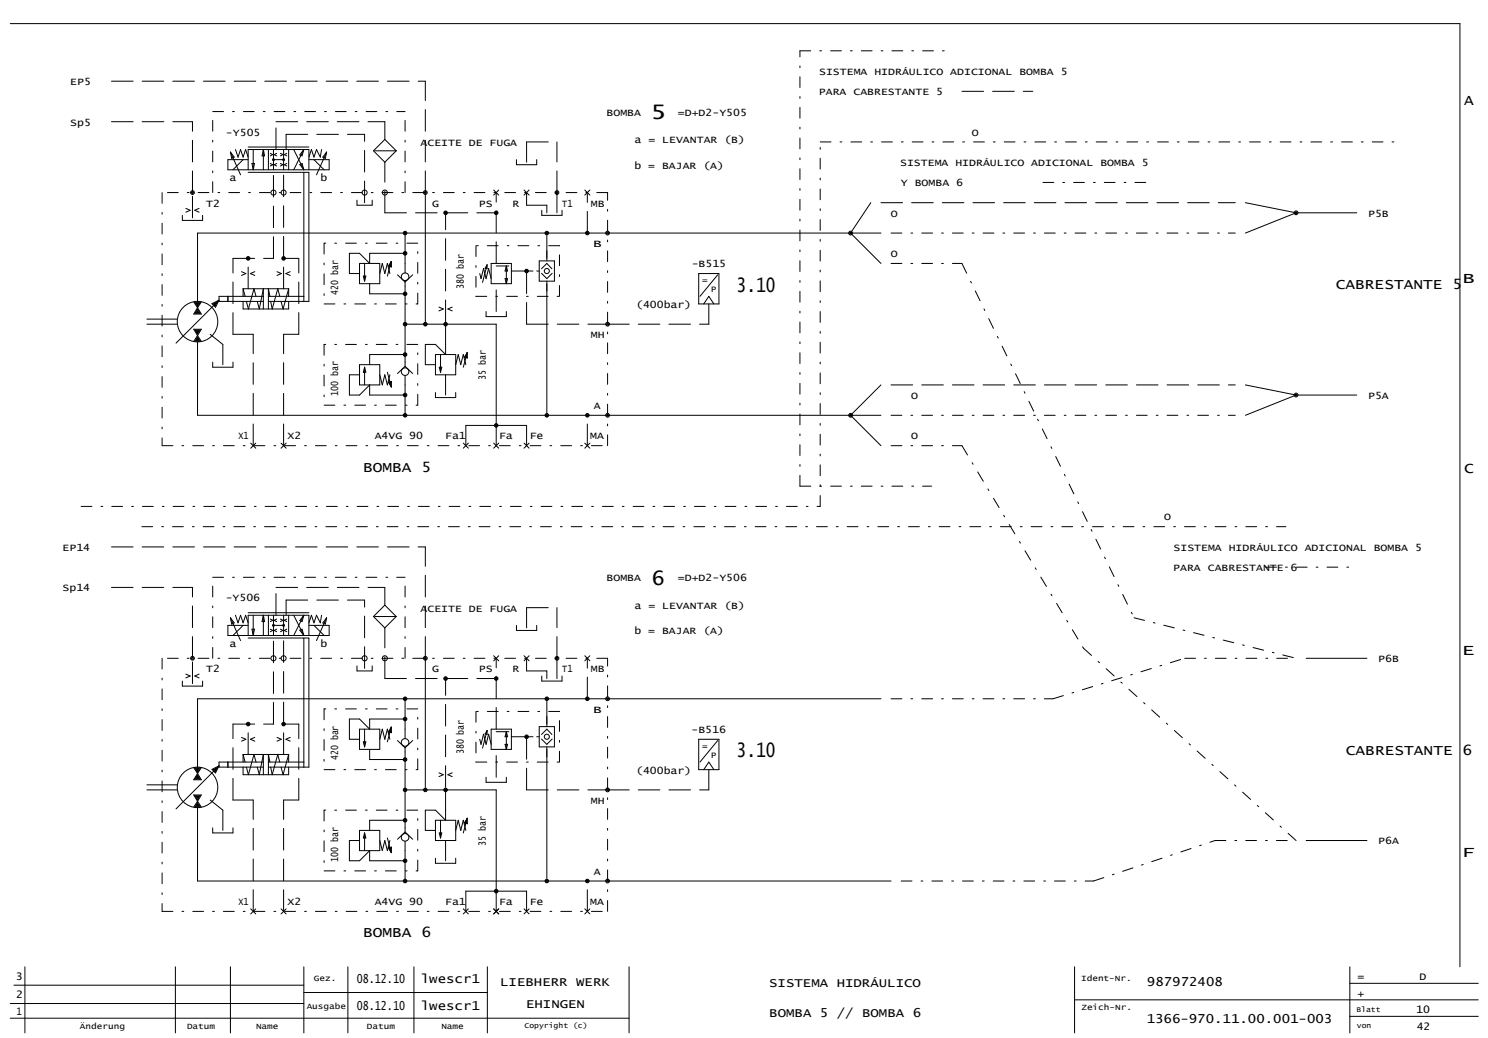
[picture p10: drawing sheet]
<svg xmlns="http://www.w3.org/2000/svg" width="582mm" height="406mm" viewBox="0 0 582 406" stroke-linecap="round" stroke-linejoin="round" font-family="sans-serif">
<g fill="none" stroke="#000" stroke-width=".39">
<path d="M4 9.2h567v369M90.1 59.5l1.5 2-1 .5zM90.1 59.5l4 8.9M92.1 58.5l1 3 1-3 1 3 1-3 1 3M97.1 57.5h23.7M99 58.5v7.9M103 58.5v7.9M103 58.5l.5 2.5h-1zM105 58.5v7.9M105.7 60l1 .5-1 .5M107 58.5v7.9M108.2 60l-.9 .5 .9 .5"/>
<path d="M109.7 60l.9 .5-.9 .5M110.9 58.5v7.9M112.2 60l-1 .5 1 .5M112.9 58.5v7.9M114.9 58.5l3.9 7.9M118.8 58.5l-.7 2.5-.8-.4zM118.8 58.5l-3.9 7.9M125.8 58.5l-.5 3-1.5-3-1 3-1-3-1 3M127.8 59.5l-.5 2.5-1-.5zM127.8 59.5l-4 8.9M146.1 59l4.4-4.5 4.5 4.5-4.5 4.4zM95.1 62.4l-4 4"/>
<path d="M97.1 62.4h-8v4h39.6v-4h-7.9M97.1 66.4v-7.9h23.7v7.9M97.1 67.4h23.7v50.5h-15.8M98.5 63.9h1l-.5 2.5zM105.7 63.9l1 .5-1 .5M107 62.4h3.9M108.2 63.9l-.9 .5 .9 .5M109.7 63.9l.9 .5-.9 .5M112.2 63.9l-1 .5 1 .5M117.3 64.3l.8-.4 .7 2.5zM118.8 67.4v50.5M122.8 62.4l4 4"/>
<path d="M139.6 78.3v2h6v-2M166.4 75.3v50.5M193.1 74.3l2 2M195.1 74.3l-2 2M202 62.4v2h7.9v-2M205 74.3l1.9 2M206.9 74.3l-1.9 2M228.7 74.3l2 2M230.7 74.3l-2 2M340.6 79.3l-7.9 11.9 11.9 11.8M487.1 79.3l19.8 3.9M71.3 84.2v2h7.9v-2"/>
<path d="M72.7 81.5l1.7 .7-1.7 .8M77.9 81.5l-1.7 .7 1.7 .8M158.4 99.1h-13.8v3.9M158.4 91.2v15.6M211.9 82.2v2h7.9v-2M213.9 92.1v9.9M344.6 91.2h-267.3v29.2M506.9 83.2h23.8M506.9 83.2l-19.8 8M75.8 118.1l1.5 2.3M76.2 118.2h2.1l-1 1.7zM76.7 118.5h1.2l-.6 .8z"/>
<path d="M77.2 118.8h.2zM78.7 118.1l-1.4 2.3M82.9 118.8l2.8-1.4-1.4 2.8zM83.4 118.9l1.6-.8-.8 1.6zM83.9 119l.4-.2-.2 .5zM85.7 117.4l-16.9 16.8M89.1 115.9v2M94.5 106.3l1.7 .7-1.7 .7M95.1 117.9v3h17.8v-3M95.1 112.9v3M95.1 112.9l.8 3M95.1 112.9h17.8"/>
<path d="M99.7 106.3l-1.7 .7 1.7 .7M100.1 115.9l-.8-3-2.1 8-.8-3M100.6 117.9l.8 3 1.6-8v8M103 115.9h-17.3v2h17.3M105 115.9h13.8M105.6 115.9l-.6-3v8M108.3 106.3l1.7 .7-1.7 .7M109.4 115.9l-.8-3-2.1 8-.6-3M112.9 112.9v3M112.9 112.9l-2.2 8-.8-3M113.5 106.3l-1.7 .7 1.7 .7M140.6 103h7.9v8h-7.9z"/>
<path d="M142.1 108h1l-.5 2zM142.6 103v7M144.6 111v3.9h13.8M148.5 107l1-4 1 4 1-4 1 4M153 102.2l.1 2.2-1.2-.3zM153 102.2l-1.5 5.8M153 102.2l-.8 1.8 .7 .3v-1.4l-.4 1 .3 .1-.1-.6M155.5 107.5l2.9 2.8M158.4 110.3v33M161.4 107.5l-3 2.8M187.6 107l.5 2 1-4 1 4 1-4 1 4M190.5 103.6l-.8 1.3 .8 .2v-1.6l-1.8 7"/>
<path d="M192.1 103h7.9v8h-7.9zM194.1 104h4.9M197.5 109h1l-.5 2zM198 104l.5 2h-1zM198 104v7M209.9 106h1M210.9 102h5.9v8h-5.9zM211.8 106.9l2.1 2.1 2.1-2.1M211.8 105.1l2.1-2.1 2 2.1M213.9 110v51.4M273.3 107h7.9v11.9h-7.9zM275.3 118.9l1.9-3 2 3"/>
<path d="M280.7 107.5l-6.9 8.4M57.5 126.8h11.8M57.5 124.8h11.8M75.8 128.8h2.9l-1.4 2.5zM76.3 129.1h1.9l-.9 1.6zM76.8 129.4h1l-.5 .7zM77.1 129.6l.2 .2 .2-.2h-.3M77.3 133.7v28.7h267.3M77.3 131.8l.9 1.6h-1.9zM77.3 132.3l.5 .8h-1zM77.3 132.6l.2 .3h-.4zM77.3 120.4l1.4 2.4h-2.9z"/>
<path d="M77.3 121l.9 1.5h-1.9zM77.3 121.6l.5 .6h-1zM77.3 121.8l.2 .2h-.4zM77.3 131.3l1.4 2.2M77.3 131.3l-1.5 2.2M158.4 138.7h-13.8v3.9M158.4 126.8h35.7v47.5M170.3 138.7h7.9v7.9h-7.9zM171.7 120.1l1.7 .8-1.7 .7M172.3 138.7v6.9M174.3 126.8v11.9M176.9 120.1l-1.7 .8 1.7 .7"/>
<path d="M182.7 137.9l.1 2.2-1.2-.4zM182.7 137.9l-1.5 5.7M182.7 137.9l-.8 1.8 .7 .2v-1.4l-.4 1.1 .3 .1-.1-.7M190.1 121.8v2h7.9v-2M83.2 141.6v2h7.9v-2M140.6 142.6h7.9v8h-7.9zM142.6 143.6v7M142.6 143.6l.5 2h-1zM144.6 150.6v3.9h13.8M148.5 146.6l1 4 1-4 1 4 1-4M151.5 145.6l1.5 5.8M151.9 149.5l1.2-.3-.1 2.2z"/>
<path d="M152.7 150.2l.1-.6-.3 .1 .4 1v-1.4l-.7 .3 .8 1.8M158.4 146.8v15.6M158.4 143.3l3 2.8M158.4 143.3l-2.9 2.8M170.3 153.5v2h7.9v-2M171.8 143.6h1l-.5 2zM174.3 146.6v7.9M178.2 142.6l1-3.9 1 3.9 1-3.9 1 3.9M344.6 150.6l-11.9 11.8 11.9 11.9M487.1 150.6l19.8 3.9M506.9 154.5h23.8M506.9 154.5l-19.8 7.9"/>
<path d="M98.1 173.3l1.9 2M100 173.3l-1.9 2M109.9 173.3l2 2M111.9 173.3l-2 2M181.2 173.3l2 2M182.2 174.3v-7.9h23.8v7.9M183.2 173.3l-2 2M193.1 173.3l2 2M195.1 173.3l-2 2M205 173.3l1.9 2M206.9 173.3l-1.9 2M228.7 173.3l2 2"/>
<path d="M230.7 173.3l-2 2M97.1 239.7h23.7M90.1 241.6l1.5 2-1 .5zM90.1 241.6l4 8.9M92.1 240.6l1 3 1-3 1 3 1-3 1 3M95.1 244.6l-4 4M97.1 244.6h-8v4h39.6v-4h-7.9M97.1 248.6v-8h23.7v8M97.1 249.6h23.7v50.4h-15.8M98.5 246.1h1l-.5 2.5zM99 240.6v8M103 240.6v8"/>
<path d="M103 240.6l.5 2.5h-1zM105 240.6v8M105.7 242.1l1 .5-1 .5M105.7 246.1l1 .5-1 .5M107 240.6v8M107 244.6h3.9M108.2 242.1l-.9 .5 .9 .5M108.2 246.1l-.9 .5 .9 .5M109.7 242.1l.9 .5-.9 .5M109.7 246.1l.9 .5-.9 .5M110.9 240.6v8M112.2 242.1l-1 .5 1 .5"/>
<path d="M112.2 246.1l-1 .5 1 .5M112.9 240.6v8M114.9 240.6l3.9 8M117.3 246.5l.8-.4 .7 2.5zM118.8 249.6v50.4M118.8 240.6l-.7 2.5-.8-.4zM118.8 240.6l-3.9 8M122.8 244.6l4 4M125.8 240.6l-.5 3-1.5-3-1 3-1-3-1 3M127.8 241.6l-.5 2.5-1-.5zM127.8 241.6l-4 8.9M146.1 241.1l4.4-4.4 4.5 4.4-4.5 4.5z"/>
<path d="M166.4 257.5v50.5M193.1 256.5l2 2M195.1 256.5l-2 2M202 244.6v2h7.9v-2M205 256.5l1.9 2M206.9 256.5l-1.9 2M228.7 256.5l2 2M230.7 256.5l-2 2M510.9 257.5h23.7M71.3 266.4v2h7.9v-2M72.7 263.7l1.7 .7-1.7 .8M77.9 263.7l-1.7 .7 1.7 .8"/>
<path d="M139.6 260.4v2h6v-2M158.4 273.3v15.6M211.9 264.4v2h7.9v-2M213.9 274.3v9.9M344.6 273.3h-267.3v29.2M85.7 299.6l-16.9 16.8M89.1 298.1v1.9M94.5 288.4l1.7 .8-1.7 .7M95.1 295.1v3M95.1 295.1l.8 3M95.1 295.1h17.8M99.7 288.4l-1.7 .8 1.7 .7"/>
<path d="M100.1 298.1l-.8-3-2.1 7.9-.8-3M103 298.1h-17.3v1.9h17.3M105 298.1h13.8M105.6 298.1l-.6-3v7.9M108.3 288.4l1.7 .8-1.7 .7M109.4 298.1l-.8-3-2.1 7.9-.6-3M112.9 295.1v3M112.9 295.1l-2.2 7.9-.8-3M113.5 288.4l-1.7 .8 1.7 .7M140.6 285.2h7.9v7.9h-7.9zM142.1 290.1h1l-.5 2zM142.6 285.2v6.9"/>
<path d="M144.6 293.1v4h13.8M148.5 289.2l1-4 1 4 1-4 1 4M153 284.4l.1 2.2-1.2-.3zM153 284.4l-1.5 5.7M153 284.4l-.8 1.8 .7 .2v-1.4l-.4 1.1 .3 .1-.1-.6M155.5 289.7l2.9 2.8M158.4 281.2h-13.8v4M158.4 292.5v32.9M161.4 289.7l-3 2.8M187.6 289.2l.5 1.9 1-3.9 1 3.9 1-3.9 1 3.9M190.5 285.8l-.8 1.3 .8 .2v-1.6l-1.8 6.9M192.1 285.2h7.9v7.9h-7.9z"/>
<path d="M194.1 286.2h4.9M197.5 291.1h1l-.5 2zM198 286.2v6.9M198 286.2l.5 2h-1zM209.9 288.2h1M210.9 284.2h5.9v7.9h-5.9zM211.8 289.1l2.1 2 2.1-2M211.8 287.3l2.1-2.1 2 2.1M213.9 292.1v51.5M273.3 289.2h7.9v11.8h-7.9zM280.7 289.7l-6.9 8.4M57.5 309h11.8"/>
<path d="M57.5 307h11.8M75.8 310.9h2.9l-1.4 2.5zM75.8 300.2l1.5 2.3M76.2 300.3h2.1l-1 1.7zM76.3 311.2h1.9l-.9 1.6zM76.7 300.6h1.2l-.6 .8zM76.8 311.5h1l-.5 .7zM77.1 311.7l.2 .2 .2-.2h-.3M77.1 304.2l.2-.2 .2 .2zM77.2 300.9h.2zM77.3 315.9v28.7h271.2M77.3 314l.9 1.6h-1.9z"/>
<path d="M77.3 314.5l.5 .8h-1zM77.3 314.8l.2 .3h-.4zM77.3 302.5l1.4 2.5h-2.9zM77.3 303.1l.9 1.6h-1.9zM77.3 303.7l.5 .7h-1zM77.3 313.4l1.4 2.3M77.3 313.4l-1.5 2.3M78.7 300.2l-1.4 2.3M82.9 300.9l2.8-1.3-1.4 2.7zM83.4 301l1.6-.8-.8 1.6zM83.9 301.1l.4-.2-.2 .5zM95.1 300v3h17.8v-3"/>
<path d="M100.6 300l.8 3 1.6-7.9v7.9M158.4 309h35.7v47.5M171.7 302.3l1.7 .7-1.7 .8M174.3 309v11.8M176.9 302.3l-1.7 .7 1.7 .8M190.1 304v2h7.9v-2M275.3 301l1.9-2.9 2 2.9M83.2 323.8v2h7.9v-2M140.6 324.8h7.9v7.9h-7.9zM142.6 325.8v6.9M142.6 325.8l.5 2h-1zM144.6 332.7v4h13.8"/>
<path d="M148.5 328.8l1 3.9 1-3.9 1 3.9 1-3.9M151.5 327.8l1.5 5.7M151.9 331.7l1.2-.4-.1 2.2zM152.7 332.4l.1-.7-.3 .1 .4 1.1v-1.4l-.7 .2 .8 1.8M158.4 320.8h-13.8v4M158.4 329v15.6M158.4 325.4l3 2.9M158.4 325.4l-2.9 2.9M170.3 320.8h7.9v8h-7.9zM170.3 335.7v2h7.9v-2M171.8 325.8h1l-.5 2zM172.3 320.8v7"/>
<path d="M174.3 328.8v7.9M178.2 324.8l1-4 1 4 1-4 1 4M182.7 320l.1 2.2-1.2-.3zM182.7 320l-1.5 5.8M182.7 320l-.8 1.8 .7 .3v-1.4l-.4 1 .3 .1-.1-.6M510.9 328.8h23.7M98.1 355.5l1.9 2M100 355.5l-1.9 2M109.9 355.5l2 2M111.9 355.5l-2 2M181.2 355.5l2 2M182.2 356.5v-7.9h23.8v7.9"/>
<path d="M183.2 355.5l-2 2M193.1 355.5l2 2M195.1 355.5l-2 2M205 355.5l1.9 2M206.9 355.5l-1.9 2M228.7 355.5l2 2M230.7 355.5l-2 2M9.7 378.2v25.8M68.6 378.2v25.8M90.1 378.2v25.8M118.8 378.2v25.8M136.1 378.2v25.8"/>
<path d="M161.9 378.2v25.8M190.6 378.2v25.8M246.1 378.2v25.8M420.3 378.2v25.8M528 378.2v25.8M4 398.3h242.1M4 392.5h114.8M5.4 385.3h113.4M118.8 388.2h71.8M420.3 391.1h157.9M528 397.5h50.2M528 384.6h50.2"/>
<circle cx="75.3" cy="75.3" r=".74"/>
<circle cx="75.3" cy="75.3" r=".37"/>
<circle cx="107" cy="75.3" r=".99"/>
<circle cx="107" cy="62.4" r=".35"/>
<circle cx="107" cy="62.4" r=".1"/>
<circle cx="107" cy="62.4" r=".25"/>
<circle cx="110.9" cy="75.3" r=".99"/>
<circle cx="110.9" cy="62.4" r=".35"/>
<circle cx="110.9" cy="62.4" r=".1"/>
<circle cx="110.9" cy="62.4" r=".25"/>
<circle cx="142.6" cy="75.3" r=".99"/>
<circle cx="150.5" cy="75.3" r=".99"/>
<circle cx="166.4" cy="75.3" r=".74"/>
<circle cx="166.4" cy="75.3" r=".37"/>
<circle cx="217.8" cy="75.3" r=".74"/>
<circle cx="217.8" cy="75.3" r=".37"/>
<circle cx="158.4" cy="91.2" r=".69"/>
<circle cx="158.4" cy="99.1" r=".69"/>
<circle cx="158.4" cy="99.1" r=".5"/>
<circle cx="158.4" cy="91.2" r=".5"/>
<circle cx="158.4" cy="91.2" r=".2"/>
<circle cx="158.4" cy="99.1" r=".2"/>
<circle cx="174.3" cy="83.2" r=".5"/>
<circle cx="174.3" cy="83.2" r=".69"/>
<circle cx="174.3" cy="83.2" r=".2"/>
<circle cx="194.1" cy="83.2" r=".69"/>
<circle cx="194.1" cy="83.2" r=".5"/>
<circle cx="194.1" cy="83.2" r=".2"/>
<circle cx="213.9" cy="91.2" r=".69"/>
<circle cx="213.9" cy="91.2" r=".5"/>
<circle cx="213.9" cy="91.2" r=".2"/>
<circle cx="229.7" cy="91.2" r=".69"/>
<circle cx="229.7" cy="91.2" r=".5"/>
<circle cx="229.7" cy="91.2" r=".2"/>
<circle cx="237.6" cy="91.2" r=".74"/>
<circle cx="237.6" cy="91.2" r=".37"/>
<circle cx="332.7" cy="91.2" r=".74"/>
<circle cx="332.7" cy="91.2" r=".37"/>
<circle cx="506.9" cy="83.2" r=".37"/>
<circle cx="506.9" cy="83.2" r=".74"/>
<circle cx="97.1" cy="101.1" r=".69"/>
<circle cx="97.1" cy="101.1" r=".5"/>
<circle cx="97.1" cy="101.1" r=".2"/>
<circle cx="110.9" cy="101.1" r=".5"/>
<circle cx="110.9" cy="101.1" r=".69"/>
<circle cx="110.9" cy="101.1" r=".2"/>
<circle cx="158.4" cy="108.2" r="1.49"/>
<circle cx="158.4" cy="114.9" r=".5"/>
<circle cx="158.4" cy="114.9" r=".69"/>
<circle cx="158.4" cy="114.9" r=".2"/>
<circle cx="206" cy="106" r=".69"/>
<circle cx="206" cy="106" r=".5"/>
<circle cx="206" cy="106" r=".2"/>
<circle cx="213.9" cy="106" r=".99"/>
<circle cx="77.3" cy="125.8" r="7.9"/>
<circle cx="158.4" cy="126.8" r=".5"/>
<circle cx="158.4" cy="138.7" r=".5"/>
<circle cx="158.4" cy="138.7" r=".69"/>
<circle cx="158.4" cy="126.8" r=".69"/>
<circle cx="158.4" cy="138.7" r=".2"/>
<circle cx="158.4" cy="126.8" r=".2"/>
<circle cx="166.4" cy="126.8" r=".5"/>
<circle cx="166.4" cy="126.8" r=".69"/>
<circle cx="166.4" cy="126.8" r=".2"/>
<circle cx="174.3" cy="126.8" r=".5"/>
<circle cx="174.3" cy="126.8" r=".69"/>
<circle cx="174.3" cy="126.8" r=".2"/>
<circle cx="237.6" cy="126.8" r=".74"/>
<circle cx="237.6" cy="126.8" r=".37"/>
<circle cx="158.4" cy="145.4" r="1.49"/>
<circle cx="158.4" cy="154.5" r=".5"/>
<circle cx="158.4" cy="154.5" r=".69"/>
<circle cx="158.4" cy="154.5" r=".2"/>
<circle cx="506.9" cy="154.5" r=".37"/>
<circle cx="506.9" cy="154.5" r=".74"/>
<circle cx="158.4" cy="162.4" r=".5"/>
<circle cx="158.4" cy="162.4" r=".69"/>
<circle cx="158.4" cy="162.4" r=".2"/>
<circle cx="194.1" cy="166.4" r=".69"/>
<circle cx="194.1" cy="166.4" r=".5"/>
<circle cx="194.1" cy="166.4" r=".2"/>
<circle cx="213.9" cy="162.4" r=".69"/>
<circle cx="213.9" cy="162.4" r=".5"/>
<circle cx="213.9" cy="162.4" r=".2"/>
<circle cx="229.7" cy="162.4" r=".69"/>
<circle cx="229.7" cy="162.4" r=".5"/>
<circle cx="229.7" cy="162.4" r=".2"/>
<circle cx="237.6" cy="162.4" r=".74"/>
<circle cx="237.6" cy="162.4" r=".37"/>
<circle cx="332.7" cy="162.4" r=".74"/>
<circle cx="332.7" cy="162.4" r=".37"/>
<circle cx="75.3" cy="257.5" r=".74"/>
<circle cx="75.3" cy="257.5" r=".37"/>
<circle cx="107" cy="257.5" r=".99"/>
<circle cx="107" cy="244.6" r=".35"/>
<circle cx="107" cy="244.6" r=".1"/>
<circle cx="107" cy="244.6" r=".25"/>
<circle cx="110.9" cy="257.5" r=".99"/>
<circle cx="110.9" cy="244.6" r=".35"/>
<circle cx="110.9" cy="244.6" r=".1"/>
<circle cx="110.9" cy="244.6" r=".25"/>
<circle cx="142.6" cy="257.5" r=".99"/>
<circle cx="150.5" cy="257.5" r=".99"/>
<circle cx="166.4" cy="257.5" r=".74"/>
<circle cx="166.4" cy="257.5" r=".37"/>
<circle cx="217.8" cy="257.5" r=".74"/>
<circle cx="217.8" cy="257.5" r=".37"/>
<circle cx="158.4" cy="273.3" r=".5"/>
<circle cx="158.4" cy="273.3" r=".69"/>
<circle cx="158.4" cy="273.3" r=".2"/>
<circle cx="174.3" cy="265.4" r=".5"/>
<circle cx="174.3" cy="265.4" r=".69"/>
<circle cx="174.3" cy="265.4" r=".2"/>
<circle cx="194.1" cy="265.4" r=".69"/>
<circle cx="194.1" cy="265.4" r=".5"/>
<circle cx="194.1" cy="265.4" r=".2"/>
<circle cx="213.9" cy="273.3" r=".69"/>
<circle cx="213.9" cy="273.3" r=".5"/>
<circle cx="213.9" cy="273.3" r=".2"/>
<circle cx="229.7" cy="273.3" r=".69"/>
<circle cx="229.7" cy="273.3" r=".5"/>
<circle cx="229.7" cy="273.3" r=".2"/>
<circle cx="237.6" cy="273.3" r=".74"/>
<circle cx="237.6" cy="273.3" r=".37"/>
<circle cx="97.1" cy="283.2" r=".69"/>
<circle cx="97.1" cy="283.2" r=".5"/>
<circle cx="97.1" cy="283.2" r=".2"/>
<circle cx="110.9" cy="283.2" r=".5"/>
<circle cx="110.9" cy="283.2" r=".69"/>
<circle cx="110.9" cy="283.2" r=".2"/>
<circle cx="158.4" cy="290.4" r="1.49"/>
<circle cx="158.4" cy="297.1" r=".5"/>
<circle cx="158.4" cy="281.2" r=".5"/>
<circle cx="158.4" cy="281.2" r=".69"/>
<circle cx="158.4" cy="297.1" r=".69"/>
<circle cx="158.4" cy="297.1" r=".2"/>
<circle cx="158.4" cy="281.2" r=".2"/>
<circle cx="206" cy="288.2" r=".69"/>
<circle cx="206" cy="288.2" r=".5"/>
<circle cx="206" cy="288.2" r=".2"/>
<circle cx="213.9" cy="288.2" r=".99"/>
<circle cx="77.3" cy="308" r="7.9"/>
<circle cx="158.4" cy="309" r=".5"/>
<circle cx="158.4" cy="309" r=".69"/>
<circle cx="158.4" cy="309" r=".2"/>
<circle cx="166.4" cy="309" r=".5"/>
<circle cx="166.4" cy="309" r=".69"/>
<circle cx="166.4" cy="309" r=".2"/>
<circle cx="174.3" cy="309" r=".5"/>
<circle cx="174.3" cy="309" r=".69"/>
<circle cx="174.3" cy="309" r=".2"/>
<circle cx="237.6" cy="309" r=".74"/>
<circle cx="237.6" cy="309" r=".37"/>
<circle cx="158.4" cy="327.5" r="1.49"/>
<circle cx="158.4" cy="320.8" r=".5"/>
<circle cx="158.4" cy="336.7" r=".5"/>
<circle cx="158.4" cy="336.7" r=".69"/>
<circle cx="158.4" cy="320.8" r=".69"/>
<circle cx="158.4" cy="320.8" r=".2"/>
<circle cx="158.4" cy="336.7" r=".2"/>
<circle cx="158.4" cy="344.6" r=".69"/>
<circle cx="158.4" cy="344.6" r=".5"/>
<circle cx="158.4" cy="344.6" r=".2"/>
<circle cx="194.1" cy="348.6" r=".69"/>
<circle cx="194.1" cy="348.6" r=".5"/>
<circle cx="194.1" cy="348.6" r=".2"/>
<circle cx="213.9" cy="344.6" r=".69"/>
<circle cx="213.9" cy="344.6" r=".5"/>
<circle cx="213.9" cy="344.6" r=".2"/>
<circle cx="229.7" cy="344.6" r=".69"/>
<circle cx="229.7" cy="344.6" r=".5"/>
<circle cx="229.7" cy="344.6" r=".2"/>
<circle cx="237.6" cy="344.6" r=".74"/>
<circle cx="237.6" cy="344.6" r=".37"/>
</g>
<g fill="none" stroke="#000" stroke-width=".39" stroke-dasharray="8.5 3.5">
<path d="M43.6 31.8h122.8M376.2 35.7h27.8M43.6 47.6h31.7M107.9 58.5v-10.9M107.9 47.6h42.6M111.9 58.5v-6M111.9 52.5h30.7M150.5 54.5v-6.9M155 59h-8.9M206 55.5h11.8M75.3 75.3v-27.7M142.6 79.3v-26.8"/>
<path d="M166.4 75.3v-43.5M206 63.4v-7.9M217.8 75.3v-19.8M344.6 79.3h138.6M75.3 85.2v-9.9M136.7 99.1h3.9M140.6 99.1l4 3.9M150.5 83.2v-19.8M150.5 83.2h43.6M206 80.3v-5M206 80.3h7.9M213.9 83.2v-2.9"/>
<path d="M217.8 83.2v-7.9M229.7 91.2v-15.9M91.1 101.1h15.9M97.1 112.9v-11.8M107 101.1v-33.7M110.9 112.9v-45.5M110.9 101.1h6M136.7 107v-7.9M140.6 107h-3.9M194.1 103v-27.7M200 106h9.9M82.2 130.8l5 3.9"/>
<path d="M91.1 130.8v-29.7M91.1 130.8h7.9M110.9 130.8h6M116.9 130.8v-29.7M166.4 134.7h3.9M170.3 134.7l4 4M174.3 125.8v-42.6M194.1 121.8v-10.8M206 126.8v-20.8M206 126.8h31.6M237.6 126.8h39.6M277.2 126.8v-7.9"/>
<path d="M87.2 142.6v-7.9M136.7 146.6v7.9M136.7 154.5h3.9M140.6 154.5l4-3.9M140.6 146.6h-3.9M166.4 142.6v-7.9M170.3 142.6h-3.9M348.5 150.6h134.7M99 174.3v-43.5M110.9 174.3v-43.5M229.7 174.3v-11.9M43.6 213.9h122.8"/>
<path d="M43.6 229.8h31.7M107.9 229.8h42.6M111.9 234.7h30.7M150.5 236.7v-6.9M206 237.7h11.8M75.3 257.5v-27.7M107.9 240.6v-10.8M111.9 240.6v-5.9M155 241.1h-8.9M166.4 257.5v-43.6M206 245.6v-7.9M217.8 257.5v-19.8"/>
<path d="M75.3 267.4v-9.9M142.6 261.4v-26.7M150.5 265.4v-19.8M150.5 265.4h43.6M206 262.4v-4.9M206 262.4h7.9M213.9 265.4v-3M217.8 265.4v-7.9M229.7 273.3v-15.8M91.1 283.2h15.9M97.1 295.1v-11.9M107 283.2v-33.6"/>
<path d="M110.9 295.1v-45.5M110.9 283.2h6M136.7 289.2v-8M136.7 281.2h3.9M140.6 281.2l4 4M140.6 289.2h-3.9M194.1 285.2v-27.7M200 288.2h9.9M82.2 312.9l5 4M91.1 312.9v-29.7M91.1 312.9h7.9M110.9 312.9h6"/>
<path d="M116.9 312.9v-29.7M166.4 316.9h3.9M170.3 316.9l4 3.9M174.3 308v-42.6M194.1 304v-10.9M206 309v-20.8M206 309h31.6M237.6 309h39.6M277.2 309v-8M87.2 324.8v-7.9M136.7 328.8v7.9M136.7 336.7h3.9"/>
<path d="M140.6 336.7l4-4M140.6 328.8h-3.9M166.4 324.8v-7.9M170.3 324.8h-3.9M99 356.5v-43.6M110.9 356.5v-43.6M229.7 356.5v-11.9"/>
</g>
<g fill="none" stroke="#000" stroke-width=".39" stroke-dasharray="4.2 3.5 .7 3.5">
<path d="M312.9 19.9h59.4M83.2 43.6h75.2M320.8 55.5h225.7M63.4 75.3v99M83.2 75.3v-31.7M158.4 75.3v-31.7M237.6 75.3h-174.2M407.9 71.4h43.6M126.8 95.1v23.8M163.4 95.1h-36.6M186.2 96.1v19.8M218.8 96.1h-32.6"/>
<path d="M348.5 91.2h134.7M126.8 118.9h36.6M163.4 118.9v-23.8M186.2 115.9h32.6M218.8 115.9v-19.8M348.5 103h27.7M376.2 103l67.4 138.6M126.8 134.7v23.8M163.4 134.7h-36.6M126.8 158.5h36.6M163.4 158.5v-23.8M63.4 174.3h174.2"/>
<path d="M237.6 174.3v-99M348.5 174.3h27.7M348.5 162.4h134.7M376.2 174.3l47.6 79.2M31.7 198.1h289.1M312.9 190.2v-170.3M312.9 190.2h51.5M320.8 198.1v-142.6M55.5 206h447.5M83.2 225.8h75.2M495 221.8h35.7M63.4 257.5v99"/>
<path d="M83.2 257.5v-31.7M158.4 257.5v-31.7M237.6 257.5h-174.2M423.8 253.5l83.1 75.3M443.6 241.6l63.3 15.9M463.4 257.5h43.5M126.8 277.3v23.7M163.4 277.3h-36.6M186.2 278.3v19.8M218.8 278.3h-32.6M348.5 273.3h63.4M411.9 273.3l51.5-15.8"/>
<path d="M186.2 298.1h32.6M218.8 298.1v-19.8M126.8 301h36.6M126.8 316.9v23.7M163.4 301v-23.7M163.4 316.9h-36.6M475.2 328.8h31.7M63.4 356.5h174.2M126.8 340.6h36.6M163.4 340.6v-23.7M237.6 356.5v-99M352.5 344.6h75.2"/>
<path d="M427.7 344.6l47.5-15.8"/>
</g>
<g font-size="7.8">
<text x="254.3" y="46.7">5</text>
<text x="288.1" y="114">3.10</text>
<text x="254.8" y="228.9">6</text>
<text x="288.1" y="296.2">3.10</text>
</g>
<g font-size="5.7">
<text x="572.7" y="40.9">A</text>
<text x="572" y="110.5">B</text>
<text x="572.7" y="185.2">C</text>
<text x="571.9" y="256.2">E</text>
<text x="571.8" y="335.2">F</text>
</g>
<g font-size="5.6">
<text x="522.5" y="113.2">CABRESTANTE 5</text>
<text x="142" y="184.4">BOMBA 5</text>
<text x="526.4" y="295.3">CABRESTANTE 6</text>
<text x="142" y="366.6">BOMBA 6</text>
</g>
<g font-size="4.9">
<text x="139.5" y="384.4">08.12.10</text>
<text x="164.6" y="384.4">lwescr1</text>
<text x="195.6" y="385.8">LIEBHERR WERK</text>
<text x="300.8" y="386.1">SISTEMA HIDRÁULICO</text>
<text x="448.6" y="385.8">987972408</text>
<text x="139.5" y="395.1">08.12.10</text>
<text x="164.6" y="395.1">lwescr1</text>
<text x="205.7" y="394.4">EHINGEN</text>
<text x="300.9" y="397.6">BOMBA 5 // BOMBA 6</text>
<text x="448.5" y="400.2">1366-970.11.00.001-003</text>
</g>
<g font-size="4.1">
<text x="6.2" y="383.3">3</text>
<text x="530.9" y="383.3">=</text>
<text x="555.3" y="383.3">D</text>
<text x="530.9" y="389.8">+</text>
<text x="6.3" y="390.5">2</text>
<text x="6.4" y="397">1</text>
<text x="553.9" y="396.3">10</text>
<text x="554.1" y="402.7">42</text>
</g>
<g font-size="3.9">
<text x="320.4" y="29.3">SISTEMA HIDRÁULICO ADICIONAL BOMBA 5</text>
<text x="27.5" y="33.3">EP5</text>
<text x="320.3" y="37.3">PARA CABRESTANTE 5</text>
<text x="237.2" y="45.2">BOMBA</text>
<text x="265.2" y="45.2">=D+D2-Y505</text>
<text x="27.5" y="49.1">Sp5</text>
<text x="88.4" y="53.1">-Y505</text>
<text x="380.1" y="53.1">O</text>
<text x="164.5" y="57.1">ACEITE DE FUGA</text>
<text x="248.2" y="56.1">a = LEVANTAR (B)</text>
<text x="248.1" y="66">b = BAJAR (A)</text>
<text x="352.1" y="65">SISTEMA HIDRÁULICO ADICIONAL BOMBA 5</text>
<text x="89.7" y="70.9">a</text>
<text x="125.4" y="70.9">b</text>
<text x="352.4" y="72.9">Y BOMBA 6</text>
<text x="80.7" y="80.8">T2</text>
<text x="169" y="80.8">G</text>
<text x="187.3" y="80.8">PS</text>
<text x="200.5" y="80.8">R</text>
<text x="219.9" y="80.8">T1</text>
<text x="231.1" y="80.8">MB</text>
<text x="348.4" y="84.8">O</text>
<text x="535.1" y="84.8">P5B</text>
<text x="231.9" y="96.7">B</text>
<text x="348.4" y="100.6">O</text>
<text x="270.5" y="104.6">-B515</text>
<text x="181.4" y="112.9" transform="rotate(-90 181.4 112.9)">380 bar</text>
<text x="132.3" y="115.2" transform="rotate(-90 132.3 115.2)">420 bar</text>
<text x="248.8" y="120.4">(400bar)</text>
<text x="231.1" y="132.3">MH</text>
<text x="190" y="148.6" transform="rotate(-90 190 148.6)">35 bar</text>
<text x="132.3" y="154.9" transform="rotate(-90 132.3 154.9)">100 bar</text>
<text x="232.3" y="160">A</text>
<text x="356.3" y="156.1">O</text>
<text x="535.1" y="156.1">P5A</text>
<text x="93.3" y="171.9">X1</text>
<text x="112.4" y="171.9">X2</text>
<text x="146.6" y="171.9">A4VG 90</text>
<text x="174.1" y="171.9">Fa1</text>
<text x="195.2" y="171.9">Fa</text>
<text x="207.2" y="171.9">Fe</text>
<text x="230.9" y="171.9">MA</text>
<text x="356.3" y="171.9">O</text>
<text x="455.3" y="203.6">O</text>
<text x="24.5" y="215.5">EP14</text>
<text x="459" y="215.5">SISTEMA HIDRÁULICO ADICIONAL BOMBA 5</text>
<text x="237.2" y="227.3">BOMBA</text>
<text x="265.2" y="227.3">=D+D2-Y506</text>
<text x="458.9" y="223.4">PARA CABRESTANTE 6</text>
<text x="24.5" y="231.3">Sp14</text>
<text x="88.3" y="235.3">-Y506</text>
<text x="164.5" y="239.2">ACEITE DE FUGA</text>
<text x="248.2" y="238.2">a = LEVANTAR (B)</text>
<text x="248.1" y="248.1">b = BAJAR (A)</text>
<text x="89.7" y="253.1">a</text>
<text x="125.4" y="253.1">b</text>
<text x="80.7" y="263">T2</text>
<text x="169" y="263">G</text>
<text x="187.3" y="263">PS</text>
<text x="200.5" y="263">R</text>
<text x="219.9" y="263">T1</text>
<text x="231.1" y="263">MB</text>
<text x="539.1" y="259">P6B</text>
<text x="231.9" y="278.8">B</text>
<text x="270.4" y="286.7">-B516</text>
<text x="132.3" y="297.4" transform="rotate(-90 132.3 297.4)">420 bar</text>
<text x="181.4" y="295.1" transform="rotate(-90 181.4 295.1)">380 bar</text>
<text x="248.8" y="302.6">(400bar)</text>
<text x="231.1" y="314.5">MH</text>
<text x="190" y="330.8" transform="rotate(-90 190 330.8)">35 bar</text>
<text x="539.1" y="330.3">P6A</text>
<text x="132.3" y="337.1" transform="rotate(-90 132.3 337.1)">100 bar</text>
<text x="232.3" y="342.2">A</text>
<text x="93.3" y="354.1">X1</text>
<text x="112.4" y="354.1">X2</text>
<text x="146.6" y="354.1">A4VG 90</text>
<text x="174.1" y="354.1">Fa1</text>
<text x="195.2" y="354.1">Fa</text>
<text x="207.2" y="354.1">Fe</text>
<text x="230.9" y="354.1">MA</text>
</g>
<g font-size="3.4">
<text x="274.7" y="110.8">=</text>
<text x="278" y="114.3">P</text>
<text x="274.7" y="293">=</text>
<text x="278" y="296.4">P</text>
</g>
<g font-size="3.2">
<text x="122.7" y="383.7">Gez.</text>
<text x="422.9" y="383.7">Ident-Nr.</text>
<text x="120" y="394.5">Ausgabe</text>
<text x="423" y="395.2">Zeich-Nr.</text>
<text x="31.3" y="402.4">Änderung</text>
<text x="73.1" y="402.4">Datum</text>
<text x="100.1" y="402.4">Name</text>
<text x="143.5" y="402.4">Datum</text>
<text x="172.6" y="402.4">Name</text>
</g>
<g font-size="2.9">
<text x="530.5" y="395.8">Blatt</text>
<text x="205.1" y="402.3">Copyright (c)</text>
<text x="530.7" y="402.3">von</text>
</g>
</svg>
